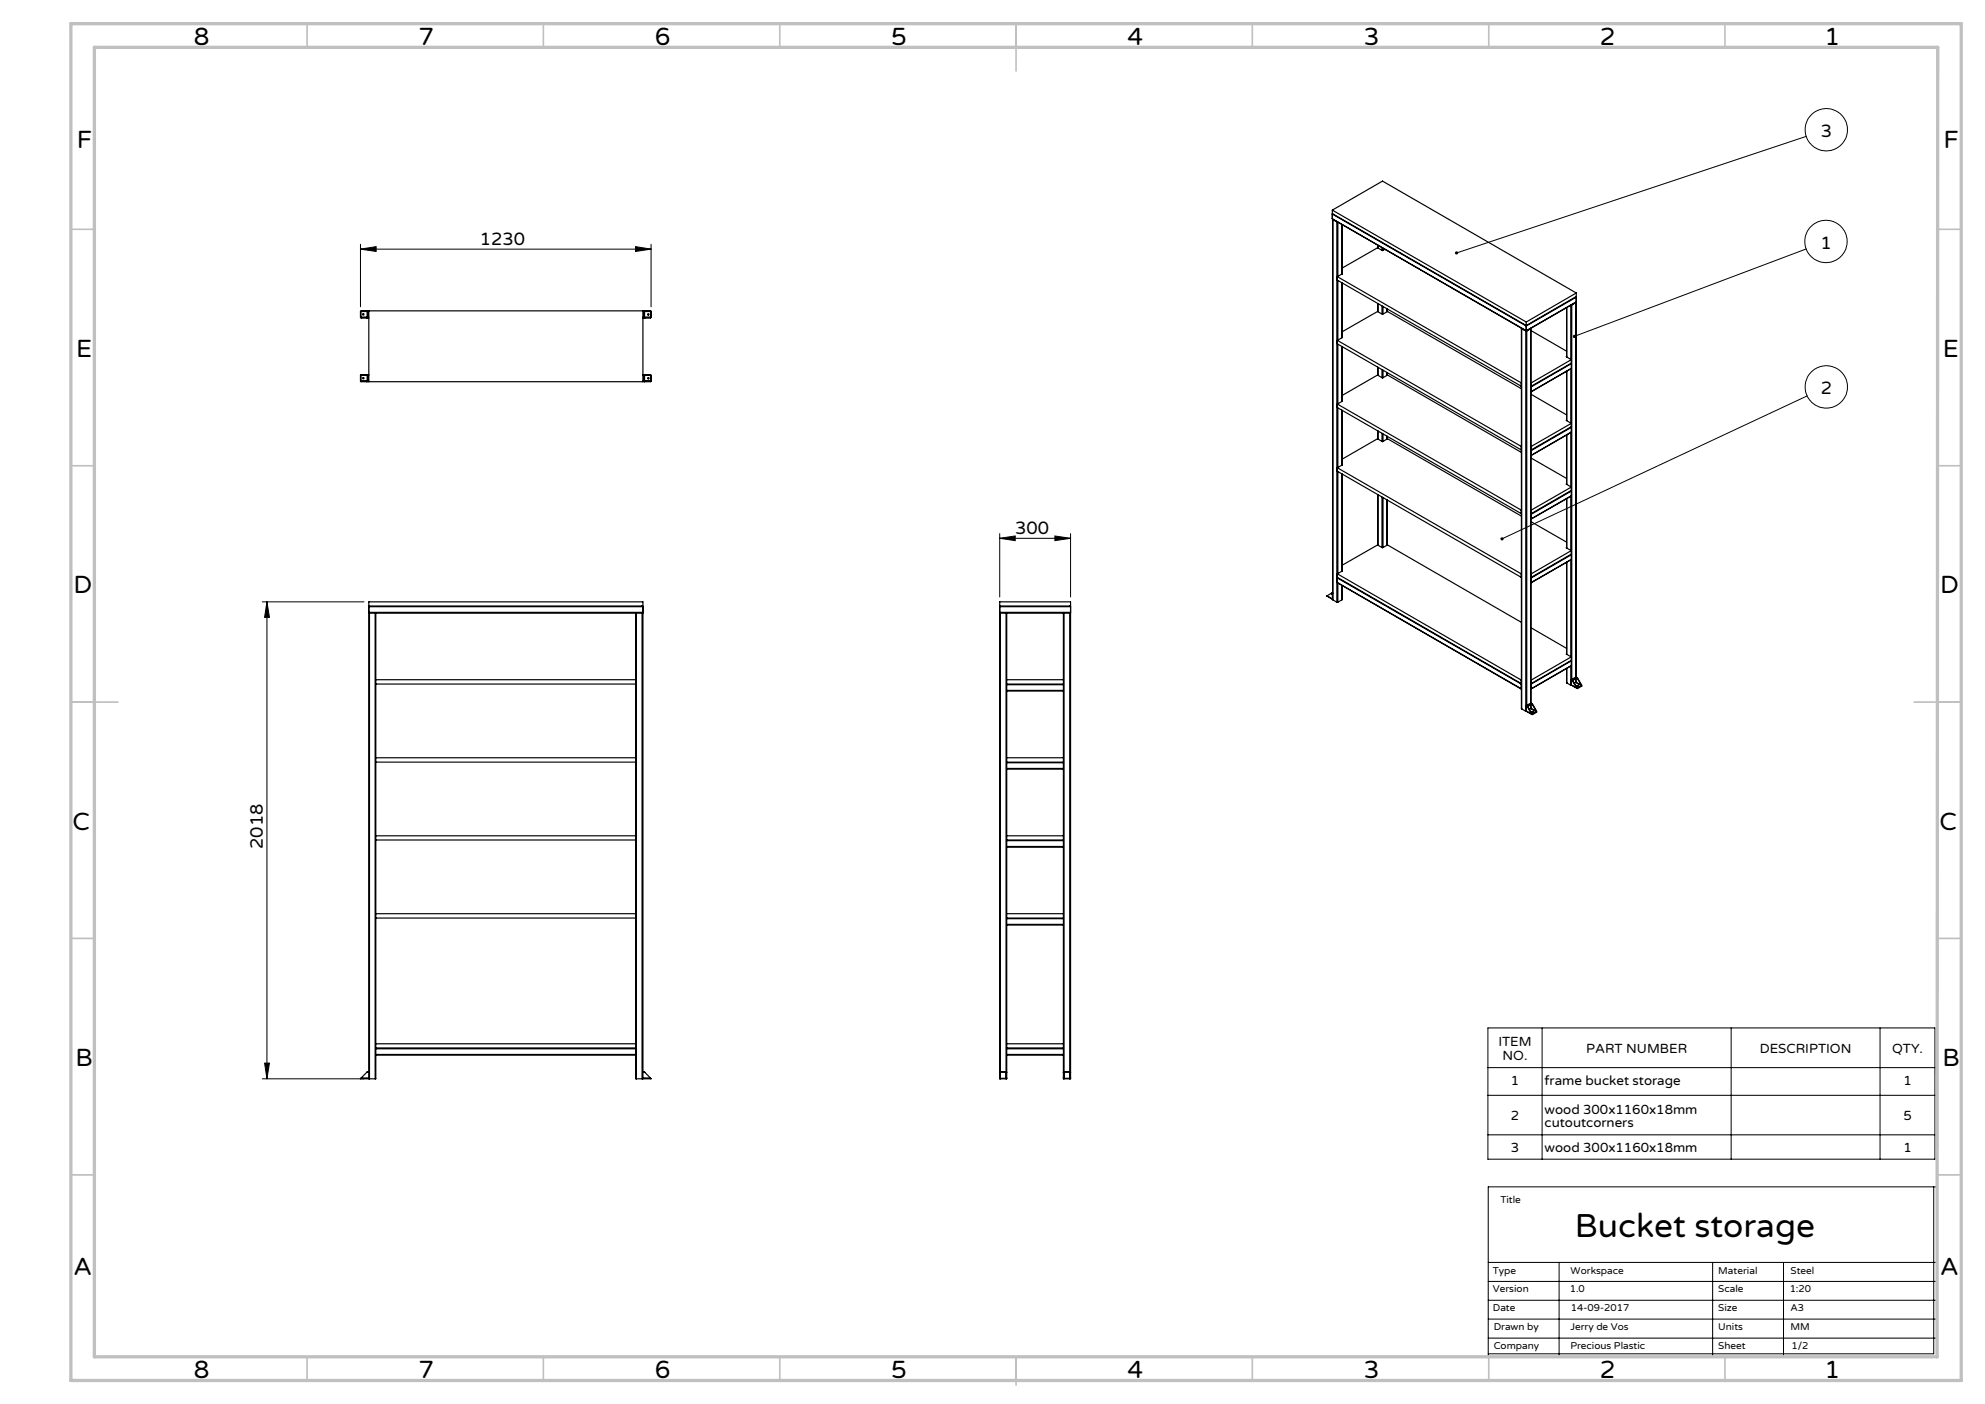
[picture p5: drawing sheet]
<svg xmlns="http://www.w3.org/2000/svg" width="420mm" height="297mm" viewBox="0 0 420 297" stroke-linecap="round" stroke-linejoin="round" font-family="sans-serif">
<!-- layer: Laag 1 -->
<g fill="none" stroke="#000" stroke-width=".21">
<path d="M382.2 28.9l-74 24.6M76.3 52.7l3.3-.5v1zM76.3 51.7v13.2M76.3 52.7h61.5M134.5 52.2l3.3 .5-3.3 .5zM137.8 51.7v13.2M382.2 52.7l-49.1 18.5M382.4 83.7l-64.6 30.3M211.5 113.9l3.3-.5v1zM211.5 112.9v13.4M211.5 113.9h15M223.2 113.4l3.3 .5-3.3 .5z"/>
<path d="M226.5 112.9v13.4M55.5 127.3h21.5M56.5 127.3v100.9M56.5 127.3l.5 3.3h-1zM314.8 217.4h94.6v27.8h-94.6zM326.3 217.4v27.8M366.3 217.4v27.8M397.8 217.4v27.8M55.5 228.2h21.5M56 224.9h1l-.5 3.3zM314.8 231.7h94.6M314.8 225.8h94.6"/>
<path d="M314.8 240.1h94.6M409.2 251.1v35.3h-94.3M314.9 267h95M314.9 271.1h95M314.9 275.1h95M314.9 279h95M329.9 267v20.1M362.4 267v20.1M377.4 267v20.1M314.9 283.1h95M315 287h94.9v-35.9h-95v36h95"/>
<circle cx="386.4" cy="27.4" r="4.5"/>
<circle cx="386.3" cy="51.1" r="4.5"/>
<circle cx="386.4" cy="81.8" r="4.5"/>
</g>
<g fill="none" stroke="#c0c0c0" stroke-width=".35">
<path d="M65 5v5M115 5v5M165 5v5M215 5v10M265 5v5M315 5v5M365 5v5M15 48.5h5M410 48.5h5M15 98.5h5M410 98.5h5M15 148.5h10"/>
<path d="M405 148.5h10M15 198.5h5M410 198.5h5M15 248.5h5M410 248.5h5M65 287v5M115 287v5M165 287v5M215 287v6M265 287v5M315 287v5M365 287v5"/>
</g>
<path d="M15 5h400v287h-400zM20 10h390l-.1 277h-389.9z" fill="none" stroke="#c0c0c0" stroke-width=".7"/>
<g fill="#000">
<path d="M76.3 52.7l3.3-.5v1zM134.5 52.2l3.3 .5-3.3 .5zM211.5 113.9l3.3-.5v1zM223.2 113.4l3.3 .5-3.3 .5z"/>
<path d="M308 53.2l-.1 .4 .3-.1-.3 .1a.34 .34 0 0 0 .4 .2 .34 .34 0 0 0 .2-.5 .34 .34 0 0 0-.5-.1zM317.6 113.7l-.1 .4 .3-.1-.3 .1a.34 .34 0 0 0 .5 .2 .34 .34 0 0 0 .1-.5 .34 .34 0 0 0-.5-.1zM332.9 70.9l-.1 .4 .3-.1-.3 .1a.34 .34 0 0 0 .5 .2 .34 .34 0 0 0 .1-.5 .34 .34 0 0 0-.5-.1z"/>
<path d="M56 224.9h1l-.5 3.3zM56.5 127.3l.5 3.3h-1z"/>
</g>
<g fill="none" stroke="#000" stroke-width=".25">
<path d="M281.9 46.3l.1 .1M281.9 44.4l10.6-6.1 41 23.7M281.9 44.4l41 23.7M281.9 44.4v.8l41 23.7M281.9 45.3v1M281.9 45.3l41 23.7M281.9 46.3l41 23.7M281.9 45.3h.1M282 46.4l40.9 23.6M282.9 47h.1M282.9 47l-.9-.6v80.5M282.9 47v80.4"/>
<path d="M283 58.5v.8l38.9 22.4M283 58.5l38.9 22.5M283.1 47v11.5M283.1 59.3v12.6M283.9 47.5v10.5M283.9 59.8v11.6M284 47.5v10.5M284 59.8v11.6M284 57.9l-1 .6M291.5 51.9v.6M291.6 51.9v.6M292.4 52.4v.5"/>
<path d="M292.6 52.5v.4M293 52.7l-.5 .3-1-.6-7.5 4.3M76.4 67.1h1.3M76.4 65.9h1.3M76.4 65.9v1.2M76.4 79.4v1.2M76.4 79.4h1.3M76.4 79.4h.1M77.6 65.8l.2 .1M77.6 79.3l.2 .1M77.6 79.4h.1M77.7 65.9v1.2"/>
<path d="M77.7 79.4v1.2M77.8 67.1l-.2 .2M77.8 65.9v1.2M77.8 79.4v1.2M77.8 65.9h.2M77.8 67.1h.2M77.8 79.4h.2M78 67.3l-1.7-.1v-1.3l61.5-.1-.1 1.4-1.7 .1M78 79.3h-1.7v1.4h61.5l-.1-1.4h-1.7M78 65.8v14.9M136 65.8v14.9M136 65.9h.3"/>
<path d="M136 67.1h.3M136 79.4h.3M136.3 67.1l.1 .2M136.3 65.9v1.2M136.3 79.4v1.2M136.4 65.9h1.3M136.4 67.1h1.3M136.4 79.4h1.3M136.4 65.9v1.2M136.4 79.4v1.2M136.4 65.8l-.1 .1M136.4 79.3l-.1 .1"/>
<path d="M136.4 79.4h.1M137.6 79.4h.1M137.7 65.9v1.2M137.7 79.4v1.2M283 72v.7l38.9 22.5M283 72l38.9 22.4M283.1 72.8v12.6M283.9 73.3v11.6M284 73.3v11.6M284 71.4l-1 .6M284 70.2l7.5-4.3 1 .6 1.1-.6 28.3 16.3M291.5 64.2v1.7"/>
<path d="M291.5 77.7v1.7M291.6 64.2v1.7M291.6 77.7v1.7M292.4 64.7v1.7M292.4 78.2v1.7M292.6 64.8v1.6M292.6 78.3v1.6M293.5 65.3v.6M293.5 78.8v.6M293.5 65.4v.5M321.9 69.5l.1 80.5M321.9 69.4l.1 .1"/>
<path d="M322 69.5l.8 .5M322 69.5v80.5M322.8 70h.2M322.8 70v80.5M322.9 68.9v.1M322.9 70h.1M322.9 68.1v.8M322.9 69v1M323 70v79.2M323.9 69.5l-.9 .5M323.9 69.5v79.2M323.9 69.4v.1"/>
<path d="M323.9 69.9l7.6 4.4M331.5 65.1v10.4M331.5 78.6v10.4M331.5 75.4l1 .7M331.5 65v10.5M331.5 78.5v10.5M332.4 64.6v11.4M332.4 78v11.5M332.4 76.8l.1 .1M332.4 64.5h.2M332.5 77.9l-8.6 5 .1-1.1M332.5 77.9l-.1 .1"/>
<path d="M332.5 76.1v.7l-8.5 4.9M332.5 76.9v1M332.5 76.1l-8.5 4.9M332.5 76.9l-8.5 4.9M332.6 64.5v79.2M333.4 64l-.8 .5M333.4 64v79.2M333.4 63.9v.1M333.5 62.8v.1zM333.5 63.9l-10.6 6.1M333.5 64v79.2M333.5 63.8v.1"/>
<path d="M333.5 62l-10.6 6.1M333.5 62v.7l-10.6 6.2M333.5 62.9v.9M333.5 62.9l-10.6 6.1M333.5 63.8l-10.6 6.2M76.4 80.6h1.3M77.8 80.6l-.2 .1M77.8 80.6h.2M136 80.6h.3M136.3 80.6l.1 .1M136.4 80.6h1.3M283 85.5l38.9 22.4"/>
<path d="M283 85.5v.7l38.9 22.5M283 99v.7l38.9 22.4M283 99l38.9 22.4M283.1 86.3v12.6M283.1 99.7v21.7M283.9 86.7v11.7M284 86.8v11.6M284 84.8l-1 .7M284 83.7l7.5-4.4 1 .7 1.1-.7 28.3 16.4M284 98.3l-1 .7M284 97.2l7.5-4.4 1 .6 1.1-.6 28.3 16.4M291.5 91.2v1.6"/>
<path d="M291.6 91.2v1.7M292.4 91.6v1.8M292.6 91.8v1.6M293.5 92.3v.6M293.5 92.3v.5M321.9 81v.7M321.9 94.4v.8M321.9 94.4h.1M321.9 95.1v.1M321.9 81h.1M321.9 81.7h.1M323.9 81.7l.1 .1"/>
<path d="M323.9 96.9l7.6 4.3M323.9 83.4l7.6 4.4M323.9 94.4h.1M323.9 81h.1M323.9 81.7h.1M324 95.2v.1M324 81v.7M324 94.4v.8M324 95.3v1M331.5 92v10.4M331.5 88.9l1 .7M331.5 92v10.5"/>
<path d="M332.4 91.5v11.5M332.4 90.3l.1 .1M332.5 91.4l-8.5 4.9M332.5 89.6v.7l-8.5 4.9M332.5 90.4v1M332.5 89.6l-8.5 4.8M332.5 90.4l-8.5 4.9M283.9 100.2v20.7M284 100.3v20.5M284 119.6l7.5-4.3 1 .6 1.1-.6 28.3 16.4M291.5 104.6v10.7M291.6 104.6v10.8"/>
<path d="M292.4 105.1v10.7M292.6 105.3v10.5M293.5 105.8v9.6M293.5 105.8v9.5M321.9 107.9v.8M321.9 107.9h.1M321.9 108.6v.1M323.9 108.7l.1 .1M323.9 107.9h.1M323.9 108.6l.1 .1M323.9 110.3l7.6 4.4M324 108.8l-.1 1.1"/>
<path d="M324 107.9v.8M331.5 105.5v10.4M331.5 119v19.4M331.5 102.4l1 .6M331.5 115.8l1 .7M331.5 105.5v10.5M332.4 105v11.4M332.4 118.5v20.4M332.4 103.8l.1 .1M332.4 117.3l.1 .1M332.5 104.9h-.1M332.5 118.4l-8.6 4.9 .1-.1"/>
<path d="M332.5 104.9l-8.5 4.9M332.5 103l-8.5 4.9M332.5 103v.7l-8.5 5M332.5 103.9v1M332.5 116.5v.7l-8.5 4.9M332.5 117.4v1M332.5 116.5l-8.5 4.9M332.5 103.9l-8.5 4.9M332.5 117.4l-8.5 4.9M332.5 118.4l-8.5 4.8M78 129.5l.2 .2M78 127.3h58v.9h-58z"/>
<path d="M78 128.3v1.2M78 128.3h58M78 129.5h58M78.1 128.2h.1l-.2 .1zM78.2 129.7h-.2v97M78.2 129.7h1.2M78.2 129.7v98.5M79.4 129.7h.1M79.4 129.7v98.5M79.5 129.7v92M79.5 129.7h55M134.5 129.7h.2"/>
<path d="M134.5 129.7v92M134.7 129.7h1.2M134.7 129.7v98.5M135.9 128.2l.1 .1zM135.9 129.7h.1v97M135.9 129.7v98.5M136 129.5l-.1 .2M136 128.3v1.2M211.5 129.5l.2 .2M211.5 127.3h15v.9h-15zM211.5 128.3h15M211.5 129.5h15"/>
<path d="M211.5 128.3v1.2M211.6 128.2h.1l-.2 .1zM211.7 129.7h-.2v98.5h.2M211.7 129.7h1.2M211.7 129.7v97M212.9 129.7h.1M212.9 129.7v97M213 129.7h12M213 129.7v15M225 129.7h.1M225 129.7v15M225.1 129.7h1.2"/>
<path d="M225.1 129.7v97M226.3 128.2l.2 .1zM226.3 129.7h.2v98.5h-.2M226.3 129.7v97M226.5 129.5l-.2 .2M226.5 128.3v1.2M280.8 126l1.1 .8M280.8 126l1.1 .7M281.6 125.6l.3 .1M281.6 125.6l-.8 .4M281.8 125.4l-.2 .2M281.8 125.4l.2 .1"/>
<path d="M281.9 126.7l.1 .1M281.9 125.7v1M282 126.8v.1M282 125.6l-.1 .1M282 125.4h-.2M282 126.9l.9 .5M282.9 127.4h.2M283 123.2l38.9 22.6M283 121.4v.7l38.9 22.5M283 122.3v.9M283 121.4l38.9 22.5M283 122.3l38.9 22.4"/>
<path d="M283 123.2l38.9 22.5M283 122.2v.1M283.1 123.4v4M283.9 126.9l-.8 .5M283.9 123.9v3M284 123.9l-.1 3M284 120.8l-1 .6M321.9 121.4v.7M321.9 121.4h.1M321.9 122.1h.1M323.9 132.8l7.6 4.4M323.9 121.4h.1"/>
<path d="M324 122.1v.2M324 121.4v.7M324 122.3v.9M331.5 138.3l1 .7M332.4 139.7l.1 .1M332.5 139v.7l-8.5 4.9M332.5 139.8v1M332.5 139l-8.5 4.9M332.5 139.8l-8.5 4.9M79.5 143.8h55M79.5 144.7h55M213 144.7v.1"/>
<path d="M213 146v.2M213 143.8h12M213 144.7h12M213 144.8v1.2M213 146.2v15M213 146h12M213 144.8h12M213 146.2h12M225 144.7v.1M225 146v.2M225 144.8v1.2M225 146.2v15"/>
<path d="M321.9 145.7v.1M321.9 144.6v.1M321.9 143.9v.7M321.9 144.7v1M321.9 143.8v.1M322 150l.8 .5M322.8 150.5h.2M322.9 150.4l1.3 .8M322.9 149.4v1M322.9 149.4l.3 .2M322.9 150.4l1.2 .7M323 149.2l-.1 .2"/>
<path d="M323 149.2l.2 .1M323.2 149.3v.3M323.2 149.6l.9 1.5M323.9 148.7h.1M323.9 149.9l-.3 .1M323.9 149.9l1.1 .7M323.9 148.7l-.9 .5M323.9 148.7l.2 .1M323.9 149.1v.8M323.9 149.8v.1M323.9 149.1v.7M323.9 143.8l.1 .1"/>
<path d="M323.9 149.8l1.1 .7M324 148.7l.2 .1M324 144.6v.1M324 143.9v.7M324.1 148.8l.2 .1 .9 1.6-.1 .2-.8 .5-.2-.1M324.1 148.8l-.9 .5M324.1 148.9l.1 .1M324.1 148.9l-.8 .5 .8 1.6M324.1 151l.1 .1M324.1 150.6h.3M324.2 149l.8 1.5M325 150.5v.1"/>
<path d="M325 150.6l-.8 .5M331.5 141.4v3.1M331.5 144.5l.9 .5M332.4 145h.1M332.4 140.9v4.1M332.5 140.8l-8.6 5 .1-1.1M332.5 140.8l-.1 .1M332.5 144.9v.1M332.5 143.9v1M332.5 143.9l.2 .2M332.5 144.9l1.1 .6M332.5 145l1.2 .6"/>
<path d="M332.6 143.7l-.1 .2M332.6 143.7l.1 .1M332.7 143.8v.3M332.7 144.1l.9 1.4M333.4 143.2h.1M333.4 144.4l-.3 .1M333.4 144.4l1.2 .6M333.4 143.2l-.8 .5M333.4 143.2l.2 .1M333.4 143.6v.8M333.4 144.3v.1M333.4 143.6v.7"/>
<path d="M333.4 144.3l1.2 .7M333.5 143.2l.2 .1M333.6 143.3l.2 .1 .9 1.7-.9 .6-.2-.2M333.6 143.3l-.9 .5M333.7 143.4v.1M333.7 143.4l-.9 .5 .9 1.6M333.7 145.5h.1M333.7 145.1h.2M333.7 143.5l.9 1.5M334.6 145h.1M334.6 145l-.9 .5M79.5 176.8h55"/>
<path d="M79.5 177.7h55M79.5 160.3h55M79.5 161.2h55M213 162.6v.1M213 161.2v.2M213 177.7v.1M213 179.1v.1M213 176.8h12M213 177.7h12M213 160.3h12M213 161.2h12M213 161.4v1.2"/>
<path d="M213 162.7v15M213 177.8v1.3M213 179.2v15M213 162.7h12M213 162.6h12M213 161.4h12M213 177.8h12M213 179.2h12M213 179.1h12M225 162.6v.1M225 161.2v.2M225 177.7v.1"/>
<path d="M225 179.1v.1M225 161.4v1.2M225 162.7v15M225 177.8v1.3M225 179.2v15M79.5 194.2h55M79.5 193.3h55M213 194.2v.1M213 195.5v.2M213 194.2h12M213 193.3h12M213 194.3v1.2"/>
<path d="M213 195.7v26M213 195.5h12M213 194.3h12M213 195.7h12M225 194.2v.1M225 195.5v.2M225 194.3v1.2M225 195.7v26M76.4 228l-.1 .2h1.7M76.4 228h1.6M77.6 226.8h.4M77.6 226.8l-1.2 1.2"/>
<path d="M78 228.2h.2M78 226.7l-.4 .1M78 226.7v.1M78 228v.2M78 226.8v1.2M78.2 228.2h1.2M79.5 223.1v.1M79.5 221.7v.2M79.5 223.2v5h-.1M79.5 221.9v1.2M79.5 220.8h55M79.5 221.7h55"/>
<path d="M79.5 223.1h55M79.5 223.2h55M79.5 221.9h55M134.5 223.1v.1M134.5 221.7v.2M134.5 223.2v5h.2M134.5 221.9v1.2M134.7 228.2h1.2M135.9 228.2h.1M136 226.7v.1M136 226.7l.4 .1M136 228v.2"/>
<path d="M136 226.8v1.2M136 226.8h.4M136 228h1.6M136.4 226.8l1.2 1.2M137.6 228l.2 .2h-1.8M211.5 228l.2 .2M211.7 226.7l-.2 .1M211.7 226.8v1.3M211.7 228.2h1.2M211.7 226.8h1.2M211.7 226.7h1.2M211.7 228.1h1.2"/>
<path d="M212.9 226.7l.1 .1M212.9 226.8v1.3M213 223.1v.1M213 221.7v.2M213 223.2v5h-.1M213 228l-.1 .2M213 220.8h12M213 221.7h12M213 223.1h12M213 223.2h12M213 221.9h12M213 221.9v1.2"/>
<path d="M225 223.1v.1M225 221.7v.2M225 223.2v5h.1M225 228l.1 .2M225 221.9v1.2M225.1 228v.1M225.1 226.7l-.1 .1M225.1 226.8h.1M225.1 228.2h1.2M225.1 226.8h1.2M225.1 226.7h1.2M225.1 228.1h1.2"/>
<path d="M225.1 226.8v1.3M226.3 226.7l.2 .1M226.3 226.8v1.3M226.5 228l-.2 .2"/>
<circle cx="76.9" cy="66.5" r=".15"/>
<circle cx="137.2" cy="66.5" r=".15"/>
<circle cx="76.9" cy="80" r=".15"/>
<circle cx="137.2" cy="80" r=".14"/>
<circle cx="324.3" cy="150.6" r=".12"/>
<circle cx="333.8" cy="145.1" r=".13"/>
</g>
<text font-size="7.1" x="333.2" y="261.6">Bucket storage</text>
<g font-size="5.3">
<text x="41" y="9.5">8</text>
<text x="88.5" y="9.5">7</text>
<text x="138.5" y="9.5">6</text>
<text x="188.5" y="9.5">5</text>
<text x="238.5" y="9.5">4</text>
<text x="288.5" y="9.5">3</text>
<text x="338.5" y="9.5">2</text>
<text x="386" y="9.5">1</text>
<text x="16.2" y="31.3">F</text>
<text x="411.2" y="31.3">F</text>
<text x="16.1" y="75.5">E</text>
<text x="411.1" y="75.5">E</text>
<text x="15.5" y="125.5">D</text>
<text x="410.5" y="125.5">D</text>
<text x="15.4" y="175.5">C</text>
<text x="410.4" y="175.5">C</text>
<text x="16" y="225.5">B</text>
<text x="411" y="225.5">B</text>
<text x="15.5" y="269.8">A</text>
<text x="410.5" y="269.8">A</text>
<text x="41" y="291.5">8</text>
<text x="88.5" y="291.5">7</text>
<text x="138.5" y="291.5">6</text>
<text x="188.5" y="291.5">5</text>
<text x="238.5" y="291.5">4</text>
<text x="288.5" y="291.5">3</text>
<text x="338.5" y="291.5">2</text>
<text x="386" y="291.5">1</text>
</g>
<g font-size="3.8">
<text x="385.2" y="29">3</text>
<text x="101.5" y="51.8">1230</text>
<text x="385.2" y="52.6">1</text>
<text x="385.2" y="83.4">2</text>
<text x="214.8" y="113">300</text>
<text x="55.6" y="179.6" transform="rotate(-90 55.6 179.6)">2018</text>
</g>
<g font-size="2.8">
<text x="317" y="221.3">ITEM</text>
<text x="317.9" y="224.2">NO.</text>
<text x="335.6" y="222.7">PART NUMBER</text>
<text x="372.3" y="222.7">DESCRIPTION</text>
<text x="400.3" y="222.7">QTY.</text>
<text x="319.7" y="229.5">1</text>
<text x="326.8" y="229.5">frame bucket storage</text>
<text x="402.7" y="229.5">1</text>
<text x="319.7" y="237">2</text>
<text x="326.8" y="235.6">wood 300x1160x18mm</text>
<text x="326.8" y="238.4">cutoutcorners</text>
<text x="402.7" y="237">5</text>
<text x="319.7" y="243.7">3</text>
<text x="326.8" y="243.7">wood 300x1160x18mm</text>
<text x="402.7" y="243.7">1</text>
</g>
<g font-size="2.1">
<text x="317.5" y="254.4">Title</text>
<text x="315.9" y="269.4">Type</text>
<text x="332.3" y="269.4">Workspace</text>
<text x="363.6" y="269.4">Material</text>
<text x="378.9" y="269.4">Steel</text>
<text x="315.9" y="273.3">Version</text>
<text x="332.1" y="273.3">1.0</text>
<text x="363.6" y="273.3">Scale</text>
<text x="378.7" y="273.3">1:20</text>
<text x="315.9" y="277.3">Date</text>
<text x="316" y="281.4">Drawn by</text>
<text x="332.3" y="281.3">Jerry de Vos</text>
<text x="332.4" y="277.3">14-09-2017</text>
<text x="363.6" y="281.4">Units</text>
<text x="363.6" y="277.3">Size</text>
<text x="378.8" y="281.4">MM</text>
<text x="378.8" y="277.3">A3</text>
<text x="316" y="285.3">Company</text>
<text x="332.3" y="285.3">Precious Plastic</text>
<text x="363.6" y="285.3">Sheet</text>
<text x="379.1" y="285.3">1/2</text>
</g>
</svg>
